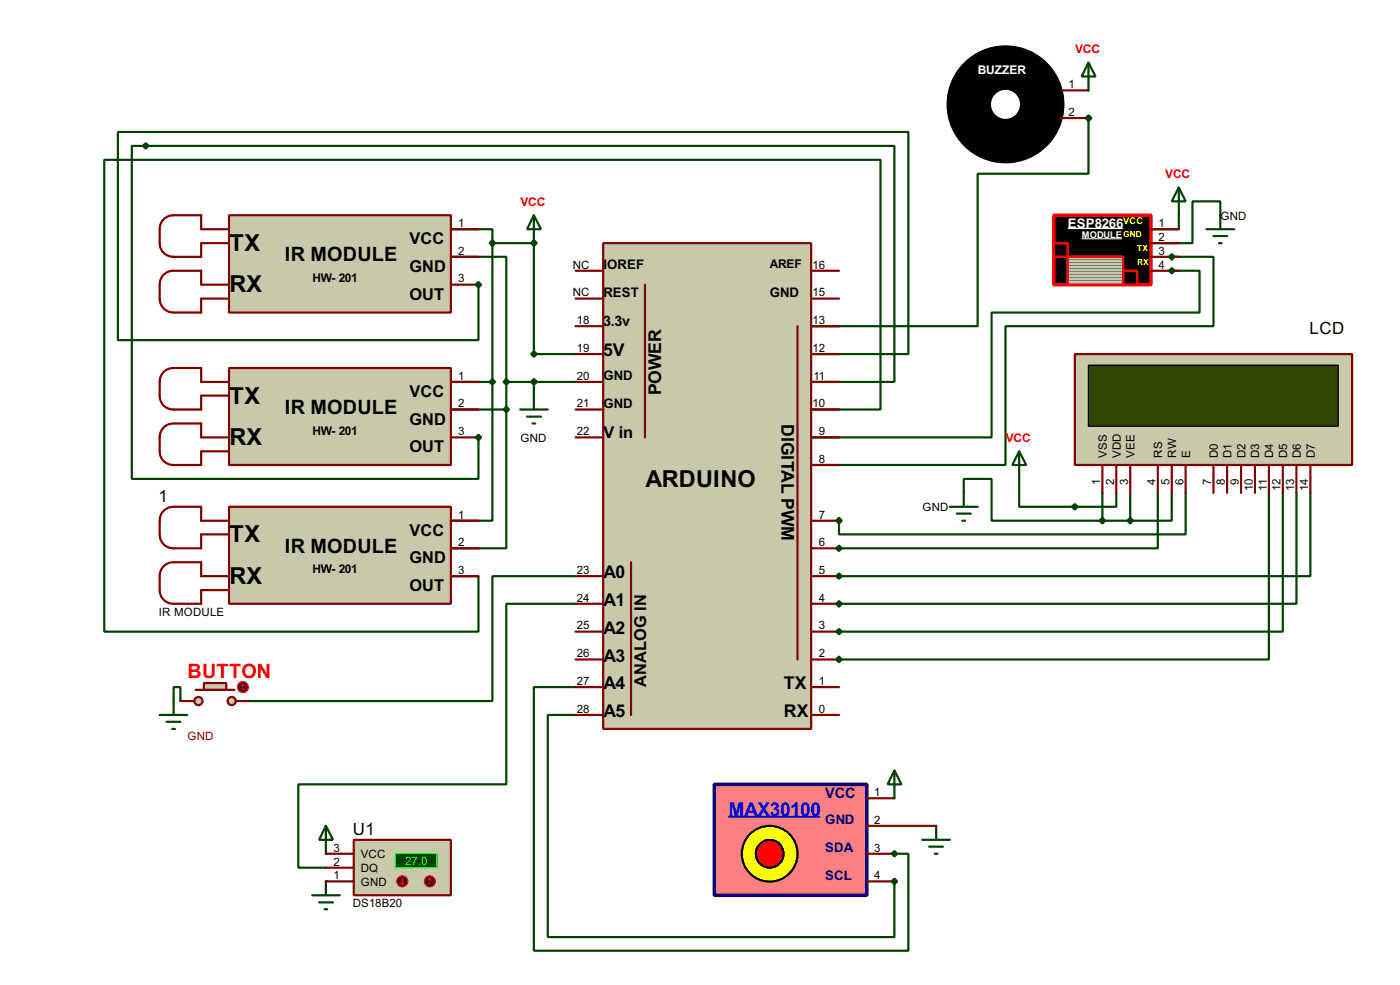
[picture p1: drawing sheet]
<svg xmlns="http://www.w3.org/2000/svg" width="256mm" height="180mm" viewBox="0 0 256 180" stroke-linecap="round" stroke-linejoin="round" font-family="sans-serif">
<g fill="none" stroke="#004000" stroke-width=".4">
<path d="M216 39.4v2.6h-5.1M223.6 39.4v-2.5h-5.1v7.6h-7.6M176.6 90.2v-2.5h5.1v7.6h20.3M186.7 87.7v5.1h17.8v-2.6M202 90.2v5.1M202 95.3h5.1M207.1 90.2v5.1M212.1 90.2v10.2h-58.4M214.7 90.2v5.1h-7.6M217.2 90.2v7.6h-63.5v-2.5M232.5 90.2v30.5h-78.8M235 90.2v25.4h-81.3"/>
<path d="M237.5 90.2v20.3h-83.8M240.1 90.2v15.3h-86.4"/>
</g>
<circle cx="97.8" cy="44.5" r=".2" fill="#004000"/>
<g fill="none" stroke="#004000" stroke-width=".4">
<path d="M199.4 21.6v10.2h-20.3v27.9h-30.5M82.6 47h10.2v22.9M82.6 42h7.6v2.5M87.7 52.1v10.2h-66.1v-38.1h144.8v40.6h-17.8M90.2 44.5h7.6v20.3h7.7M90.2 44.5v25.4M214.7 47h7.6v12.7h-38.1v25.4h-35.6M214.7 49.6h5.1v7.6h-38.1v22.9h-33.1M82.6 69.9h7.6M82.6 75h10.2M90.2 69.9v25.4h-7.6M92.8 75v25.4h-10.2"/>
<path d="M92.8 69.9h12.7M92.8 69.9v5.1M97.8 69.9v2.5M148.6 75h12.7v-45.7h-142.2v86.3h68.6v-10.1h-5.1M148.6 69.9h15.3v-43.2h-139.7v61h63.5v-7.6"/>
</g>
<circle cx="59.7" cy="156.3" r=".2" fill="#004000"/>
<path d="M105.5 105.5h-15.3v22.8h-44.4M105.5 110.5h-12.7v33.1h-38.1v15.2h5" fill="none" stroke="#004000" stroke-width=".4"/>
<circle cx="59.7" cy="161.3" r=".2" fill="#004000"/>
<path d="M31.8 128.3v-2.5h1.3v2.5M105.5 125.8h-7.7v48.2h68.6v-17.7h-2.5M105.5 130.9h-5.1v40.6h63.5v-10.2" fill="none" stroke="#004000" stroke-width=".4"/>
<path d="M110.5 44.5h38.1v88.9h-38.1z" fill="#c8c8aa" stroke="#800000" stroke-width=".4"/>
<g fill="none" stroke="#800000" stroke-width=".4">
<path d="M105.5 59.7h5M105.5 54.7h5M105.5 49.6h5M118.2 52.1v28M146.1 59.7v61M148.6 59.7h5.1M148.6 54.7h5.1M148.6 49.6h5.1M105.5 75h5M105.5 69.9h5M105.5 64.8h5M148.6 75h5.1"/>
<path d="M148.6 69.9h5.1M148.6 64.8h5.1M105.5 80.1h5M148.6 95.3h5.1M148.6 85.1h5.1M148.6 80.1h5.1M105.5 115.6h5M105.5 110.5h5M105.5 105.5h5M115.6 102.9v28M148.6 115.6h5.1M148.6 110.5h5.1"/>
<path d="M148.6 105.5h5.1M148.6 100.4h5.1M105.5 130.9h5M105.5 125.8h5M105.5 120.7h5M148.6 130.9h5.1M148.6 125.8h5.1M148.6 120.7h5.1"/>
</g>
<path d="M196.9 64.8h50.8v20.3h-50.8z" fill="#c8c8aa" stroke="#800000" stroke-width=".4"/>
<path d="M199.4 66.9h45.8v11.1h-45.8z" fill="#324600" stroke="#000" stroke-width=".25"/>
<g fill="none" stroke="#800000" stroke-width=".4">
<path d="M194.4 16.6h5M194.4 21.6h5M202 85.1v5.1M204.5 85.1v5.1M207.1 85.1v5.1M212.1 85.1v5.1M214.7 85.1v5.1M217.2 85.1v5.1M222.3 85.1v5.1M224.8 85.1v5.1M227.4 85.1v5.1M229.9 85.1v5.1"/>
<path d="M232.5 85.1v5.1M235 85.1v5.1M237.5 85.1v5.1M240.1 85.1v5.1"/>
</g>
<g fill="none" stroke="#004000" stroke-width=".4">
<path d="M199.4 11.5l1.3 2.5h-2.5zM199.4 11.5v5.1M97.8 39.4l1.3 2.6h-2.5zM97.8 39.4v5.1M95.3 75h5.1M96.6 76.3h2.5M97.6 77.5h.5M97.8 72.4v2.6M174 92.8h5.1M175.3 94h2.6M176.3 95.3h.5M176.6 90.2v2.6"/>
<path d="M186.7 82.6l1.3 2.5h-2.5zM186.7 82.6v5.1"/>
</g>
<g fill="#004000" stroke="#004000" stroke-width=".4">
<path d="M153.7 120.2l.5 .5-.5 .5-.5-.5z" fill-rule="evenodd"/>
<path d="M153.2 115.6l.5-.5 .5 .5-.5 .5z" fill-rule="evenodd"/>
<path d="M153.2 110.5l.5-.5 .5 .5-.5 .6z" fill-rule="evenodd"/>
<path d="M153.2 105.5l.5-.5 .5 .5-.5 .5z" fill-rule="evenodd"/>
<path d="M153.2 100.4l.5-.5 .5 .5-.5 .5z" fill-rule="evenodd"/>
<path d="M153.7 94.8l.5 .5-.5 .5-.5-.5z" fill-rule="evenodd"/>
<path d="M196.4 92.8l.5-.5 .5 .5-.5 .5z" fill-rule="evenodd"/>
<path d="M202 94.8l.5 .5-.5 .5-.5-.5z" fill-rule="evenodd"/>
<path d="M207.1 94.8l.5 .5-.5 .5-.5-.5z" fill-rule="evenodd"/>
</g>
<circle cx="184.2" cy="19.1" r="10.7" fill="#000" stroke="#000" stroke-width=".2"/>
<circle cx="184.2" cy="19.1" r="2.55" fill="#fff" stroke="#fff" stroke-width=".2"/>
<path d="M42 67.4h40.6v17.7h-40.6z" fill="#c8c8aa" stroke="#800000" stroke-width=".4"/>
<path d="M42 69.9h-5.1v-2.5h-5.1a2.67 2.67 0 0 0-2.5 3.3v.7a2.96 2.96 0 0 0 1.9 3.5l5.7 .1v-2.6h5.1M82.6 75h5.1M82.6 69.9h5.1M42 80.1h-5.1v-2.6h-5.1a2.67 2.67 0 0 0-2.5 3.4v.7a2.92 2.92 0 0 0 1.9 3.4l5.7 .1v-2.5h5.1M82.6 80.1h5.1" fill="none" stroke="#800000" stroke-width=".4"/>
<path d="M193.1 39.4h17.8v12.7h-17.8z" fill="#000" stroke="#f00" stroke-width=".65"/>
<path d="M195.6 41.8h10.2" fill="none" stroke="#fff" stroke-width=".25"/>
<path d="M198.2 43.7h7.4" fill="none" stroke="#fff" stroke-width=".18"/>
<path d="M195.6 47h10.2v5.1h-10.2z" fill-rule="evenodd" fill="#c8c8aa"/>
<path d="M195.6 47h10.2v5.1h-10.2z" fill-rule="evenodd" fill="#000"/>
<path d="M195.6 47h10.2v5.1h-10.2z" fill="none" stroke="#c8c8aa" stroke-width=".4"/>
<path d="M195.6 47h10.2v5.1h-10.2z" fill="none" stroke="#f00" stroke-width=".4"/>
<path d="M193.1 44.5h2.5v2.5h-2.5zM205.8 49.6h2.5v2.5h-2.5z" fill="#000" stroke="#f00" stroke-width=".45"/>
<path d="M210.9 44.5h5.1M210.9 47h5.1M210.9 49.6h5.1M210.9 42h5.1" fill="none" stroke="#800000" stroke-width=".4"/>
<path d="M216 34.3l1.2 2.6h-2.5zM216 34.3v5.1M223.6 39.4v2.6M221 42h5.1M222.3 43.2h2.5M223.3 44.5h.5" fill="none" stroke="#004000" stroke-width=".4"/>
<path d="M42 39.4h40.6v17.8h-40.6z" fill="#c8c8aa" stroke="#800000" stroke-width=".4"/>
<path d="M42 42h-5.1v-2.6h-5.1a2.67 2.67 0 0 0-2.5 3.4v.7a2.92 2.92 0 0 0 1.9 3.4l5.7 .1v-2.5h5.1M42 52.1h-5.1v-2.5h-5.1a2.67 2.67 0 0 0-2.5 3.3v.7a2.97 2.97 0 0 0 1.9 3.5l5.7 .1v-2.5h5.1M82.6 47h5.1M82.6 42h5.1M82.6 52.1h5.1" fill="none" stroke="#800000" stroke-width=".4"/>
<g fill="#004000" stroke="#004000" stroke-width=".4">
<path d="M97.8 44l.6 .5-.6 .5-.5-.5z" fill-rule="evenodd"/>
<path d="M97.8 69.4l.6 .5-.6 .5-.5-.5z" fill-rule="evenodd"/>
<path d="M97.3 64.8l.5-.5 .6 .5-.6 .5z" fill-rule="evenodd"/>
</g>
<path d="M42 92.8h40.6v17.7h-40.6z" fill="#c8c8aa" stroke="#800000" stroke-width=".4"/>
<path d="M42 95.3h-5.1v-2.5h-5.1a2.67 2.67 0 0 0-2.5 3.3v.7a2.96 2.96 0 0 0 1.9 3.5l5.7 .1v-2.6h5.1M82.6 95.3h5.1M42 105.5h-5.1v-2.6h-5.1a2.67 2.67 0 0 0-2.5 3.4v.7a2.92 2.92 0 0 0 1.9 3.4l5.7 .1v-2.5h5.1M82.6 100.4h5.1M82.6 105.5h5.1" fill="none" stroke="#800000" stroke-width=".4"/>
<g fill="#c8c8aa" stroke="#800000" stroke-width=".4">
<circle cx="42.4" cy="128.3" r=".75"/>
<circle cx="36.3" cy="128.3" r=".75"/>
</g>
<path d="M35.9 126.3h7.1" fill="none" stroke="#800000" stroke-width=".4"/>
<path d="M37.4 125h4.1v1.3h-4.1z" fill="#c8c8aa" stroke="#800000" stroke-width=".4"/>
<path d="M33.1 128.3h2.5M43.2 128.3h2.6" fill="none" stroke="#800000" stroke-width=".4"/>
<circle cx="44.5" cy="125.8" r="1" fill="#400000" stroke="#f00" stroke-width=".2"/>
<path d="M44.3 126l.2 .3M44.5 125.3v1M44.5 125.3l-.2 .2M44.5 125.3l.3 .2M44.8 126l-.3 .3" fill="none" stroke="#f00" stroke-width=".2"/>
<g fill="#004000" stroke="#004000" stroke-width=".4">
<path d="M90.2 69.4l.5 .5-.5 .5-.5-.5z" fill-rule="evenodd"/>
<path d="M92.8 69.4l.5 .5-.5 .5-.5-.5z" fill-rule="evenodd"/>
<path d="M90.2 44l.5 .5-.5 .5-.5-.5z" fill-rule="evenodd"/>
<path d="M92.3 75l.5-.5 .5 .5-.5 .5z" fill-rule="evenodd"/>
<path d="M214.2 47l.5-.5 .5 .5-.5 .6z" fill-rule="evenodd"/>
<path d="M214.2 49.6l.5-.5 .5 .5-.5 .5z" fill-rule="evenodd"/>
<path d="M87.2 80.1l.5-.5 .5 .5-.5 .5z" fill-rule="evenodd"/>
<path d="M26.2 26.7l.5-.5 .5 .5-.5 .5z" fill-rule="evenodd"/>
<path d="M87.7 51.6l.5 .5-.5 .5-.5-.5z" fill-rule="evenodd"/>
<path d="M198.9 21.6l.5-.5 .6 .5-.6 .6z" fill-rule="evenodd"/>
</g>
<path d="M130.9 143.6h27.9v20.3h-27.9z" fill="#ff8080" stroke="#000080" stroke-width=".65"/>
<path d="M133.4 149.5h16.9" fill="none" stroke="#00f" stroke-width=".35"/>
<circle cx="141" cy="156.3" r="5.1" fill="#ff0" stroke="#000" stroke-width=".4"/>
<circle cx="141" cy="156.3" r="2.55" fill="#f00" stroke="#000" stroke-width=".4"/>
<path d="M158.8 146.1h5.1M158.8 151.2h5.1M158.8 156.3h5.1M158.8 161.3h5.1" fill="none" stroke="#800000" stroke-width=".4"/>
<path d="M59.7 151.2l1.3 2.5h-2.5zM59.7 151.2v5.1M163.9 141l1.3 2.6h-2.6zM163.9 141v5.1M57.2 163.9h5.1M58.5 165.2h2.5M59.5 166.4h.5M59.7 161.3v2.6" fill="none" stroke="#004000" stroke-width=".4"/>
<path d="M64.8 153.7h17.8v10.2h-17.8z" fill="#c8c8aa" stroke="#800000" stroke-width=".4"/>
<path d="M72.4 156.3h7.7v2.5h-7.7z" fill="#004000" stroke="#0f0" stroke-width=".2"/>
<path d="M59.7 158.8h5.1M59.7 156.3h5.1M59.7 161.3h5.1" fill="none" stroke="#800000" stroke-width=".4"/>
<circle cx="78.7" cy="161.3" r="1" fill="#400000" stroke="#f00" stroke-width=".2"/>
<path d="M78.8 160.8l-.3 .3M78.8 160.8l.2 .3M78.8 160.8v1.1" fill="none" stroke="#f00" stroke-width=".2"/>
<circle cx="73.7" cy="161.3" r="1" fill="#400000" stroke="#f00" stroke-width=".2"/>
<path d="M73.5 161.6l.2 .3M73.7 160.8v1.1M74 161.6l-.3 .3" fill="none" stroke="#f00" stroke-width=".2"/>
<path d="M29.3 130.9h5M30.5 132.1h2.6M31.6 133.4h.5M31.8 128.3v2.6M169 153.7h5M170.2 155h2.6M171.3 156.3h.5M171.5 151.2v2.5" fill="none" stroke="#004000" stroke-width=".4"/>
<g fill="#004000" stroke="#004000" stroke-width=".4">
<path d="M163.4 156.3l.5-.5 .5 .5-.5 .5z" fill-rule="evenodd"/>
<path d="M163.4 161.3l.5-.5 .5 .5-.5 .6z" fill-rule="evenodd"/>
</g>
<path d="M163.9 151.2h7.6" fill="none" stroke="#800000" stroke-width=".4"/>
<g font-size="4.8">
<text x="42" y="45.9">TX</text>
<text x="42" y="53.5">RX</text>
<text x="42" y="73.9">TX</text>
<text x="42" y="81.5">RX</text>
<text x="118.2" y="89.1">ARDUINO</text>
<text x="42" y="99.3">TX</text>
<text x="42" y="106.9">RX</text>
</g>
<g font-size="4.1">
<text x="52.2" y="47.9">IR MODULE</text>
<text x="52.2" y="75.8">IR MODULE</text>
<text x="52.2" y="101.2">IR MODULE</text>
</g>
<text font-size="4.1" fill="#f00" x="34.4" y="124.1">BUTTON</text>
<text font-size="3.9" fill="#00f" x="133.5" y="149.3">MAX30100</text>
<g font-size="3.6">
<text x="110.5" y="65.2">5V</text>
<text x="121.1" y="72.3" transform="rotate(-90 121.1 72.3)">POWER</text>
<text x="143.2" y="77.6" transform="rotate(90 143.2 77.6)">DIGITAL PWM</text>
<text x="110.6" y="105.9">A0</text>
<text x="110.6" y="111">A1</text>
<text x="110.6" y="116">A2</text>
<text x="110.6" y="121.1">A3</text>
<text x="110.6" y="131.3">A5</text>
<text x="110.6" y="126.2">A4</text>
<text x="143.6" y="131.3">RX</text>
<text x="143.6" y="126.2">TX</text>
</g>
<g font-size="3.5">
<text x="239.9" y="61.2">LCD</text>
<text x="29.1" y="92">1</text>
<text x="64.7" y="152.9">U1</text>
</g>
<g font-size="3.4">
<text x="75" y="44.7">VCC</text>
<text x="75" y="49.7">GND</text>
<text x="75" y="54.9">OUT</text>
<text x="75" y="72.7">VCC</text>
<text x="75" y="77.7">GND</text>
<text x="75" y="82.8">OUT</text>
<text x="110.6" y="80.3">V in</text>
<text x="75" y="98.1">VCC</text>
<text x="75" y="103.1">GND</text>
<text x="75" y="108.2">OUT</text>
<text x="118.4" y="125.7" transform="rotate(-90 118.4 125.7)">ANALOG IN</text>
</g>
<text font-size="3" x="110.5" y="59.6">3.3v</text>
<text font-size="3" fill="#000080" x="151.2" y="146">VCC</text>
<text font-size="2.7" fill="#fff" x="195.6" y="41.6">ESP8266</text>
<g font-size="2.7">
<text x="110.5" y="49.3">I</text>
<text x="111.2" y="49.3">OREF</text>
<text x="110.5" y="54.3">REST</text>
<text x="141" y="54.3">GND</text>
<text x="110.5" y="69.6">GND</text>
<text x="110.5" y="74.7">GND</text>
</g>
<g font-size="2.7" fill="#000080">
<text x="151.2" y="150.9">GND</text>
<text x="151.2" y="156">SDA</text>
<text x="151.2" y="161.1">SCL</text>
</g>
<g font-size="2.5" fill="#f00">
<text x="196.9" y="9.7">VCC</text>
<text x="213.4" y="32.6">VCC</text>
<text x="95.3" y="37.7">VCC</text>
<text x="184.2" y="80.8">VCC</text>
</g>
<text font-size="2.5" fill="#fff" x="179.1" y="13.5">BUZZER</text>
<g font-size="2.5">
<text x="57.2" y="51.6">HW- 201</text>
<text x="141" y="49">AREF</text>
<text x="57.2" y="79.6">HW- 201</text>
<text x="57.2" y="105">HW- 201</text>
</g>
<g font-size="2.4">
<text x="195.8" y="16.2">1</text>
<text x="195.8" y="21.2">2</text>
<text x="84" y="41.6">1</text>
<text x="212.3" y="41.6">1</text>
<text x="223.6" y="40.2">GND</text>
<text x="84" y="46.6">2</text>
<text x="212.3" y="44.1">2</text>
<text x="212.3" y="46.6">3</text>
<text x="84" y="51.7">3</text>
<text x="104.9" y="49.2">NC</text>
<text x="148.9" y="49.2">16</text>
<text x="212.3" y="49.2">4</text>
<text x="104.9" y="54.3">NC</text>
<text x="105.7" y="59.3">18</text>
<text x="148.9" y="59.3">13</text>
<text x="148.9" y="54.3">15</text>
<text x="105.7" y="64.4">19</text>
<text x="148.9" y="64.4">12</text>
<text x="84" y="69.5">1</text>
<text x="105.7" y="69.5">20</text>
<text x="149" y="69.5">11</text>
<text x="84" y="74.6">2</text>
<text x="105.7" y="74.6">21</text>
<text x="148.9" y="74.6">10</text>
<text x="84" y="79.7">3</text>
<text x="95.3" y="80.8">GND</text>
<text x="105.7" y="79.7">22</text>
<text x="150" y="79.7">9</text>
<text x="202.8" y="83.8" transform="rotate(-90 202.8 83.8)">VSS</text>
<text x="205.3" y="83.8" transform="rotate(-90 205.3 83.8)">VDD</text>
<text x="207.9" y="83.8" transform="rotate(-90 207.9 83.8)">VEE</text>
<text x="212.9" y="83.8" transform="rotate(-90 212.9 83.8)">RS</text>
<text x="215.5" y="83.8" transform="rotate(-90 215.5 83.8)">RW</text>
<text x="218" y="83.8" transform="rotate(-90 218 83.8)">E</text>
<text x="223.1" y="83.8" transform="rotate(-90 223.1 83.8)">D0</text>
<text x="225.6" y="83.8" transform="rotate(-90 225.6 83.8)">D1</text>
<text x="228.2" y="83.8" transform="rotate(-90 228.2 83.8)">D2</text>
<text x="230.7" y="83.8" transform="rotate(-90 230.7 83.8)">D3</text>
<text x="233.3" y="83.8" transform="rotate(-90 233.3 83.8)">D4</text>
<text x="235.8" y="83.8" transform="rotate(-90 235.8 83.8)">D5</text>
<text x="238.3" y="83.8" transform="rotate(-90 238.3 83.8)">D6</text>
<text x="240.9" y="83.8" transform="rotate(-90 240.9 83.8)">D7</text>
<text x="150" y="84.7">8</text>
<text x="201.6" y="88.8" transform="rotate(-90 201.6 88.8)">1</text>
<text x="204.1" y="88.8" transform="rotate(-90 204.1 88.8)">2</text>
<text x="206.7" y="88.8" transform="rotate(-90 206.7 88.8)">3</text>
<text x="211.7" y="88.8" transform="rotate(-90 211.7 88.8)">4</text>
<text x="214.3" y="88.8" transform="rotate(-90 214.3 88.8)">5</text>
<text x="216.8" y="88.8" transform="rotate(-90 216.8 88.8)">6</text>
<text x="221.9" y="88.8" transform="rotate(-90 221.9 88.8)">7</text>
<text x="224.4" y="88.8" transform="rotate(-90 224.4 88.8)">8</text>
<text x="227" y="88.8" transform="rotate(-90 227 88.8)">9</text>
<text x="229.5" y="90" transform="rotate(-90 229.5 90)">10</text>
<text x="232.1" y="89.8" transform="rotate(-90 232.1 89.8)">11</text>
<text x="234.6" y="90" transform="rotate(-90 234.6 90)">12</text>
<text x="237.1" y="90" transform="rotate(-90 237.1 90)">13</text>
<text x="239.7" y="90" transform="rotate(-90 239.7 90)">14</text>
<text x="84" y="94.9">1</text>
<text x="150" y="94.9">7</text>
<text x="169" y="93.6">GND</text>
<text x="84" y="100">2</text>
<text x="150" y="100">6</text>
<text x="84" y="105.1">3</text>
<text x="105.7" y="105.1">23</text>
<text x="150" y="105.1">5</text>
<text x="29.1" y="112.7">IR MODULE</text>
<text x="105.7" y="110.1">24</text>
<text x="150" y="110.1">4</text>
<text x="105.7" y="115.2">25</text>
<text x="150" y="115.2">3</text>
<text x="105.7" y="125.4">27</text>
<text x="105.7" y="120.3">26</text>
<text x="150" y="125.4">1</text>
<text x="150" y="120.3">2</text>
<text x="105.7" y="130.5">28</text>
<text x="150" y="130.5">0</text>
<text x="160.2" y="145.7">1</text>
<text x="61.1" y="155.9">3</text>
<text x="160.2" y="150.8">2</text>
<text x="160.2" y="155.9">3</text>
<text x="61.1" y="158.4">2</text>
<text x="61.1" y="160.9">1</text>
<text x="66.1" y="159.6">DQ</text>
<text x="66.1" y="157.1">VCC</text>
<text x="160.2" y="160.9">4</text>
<text x="64.6" y="166.1">DS18B20</text>
<text x="66.1" y="162.1">GND</text>
</g>
<text font-size="2.4" fill="#800000" x="34.3" y="135.4">GND</text>
<text font-size="2.4" fill="#0f0" x="74.3" y="158.3">27.0</text>
<text font-size="1.9" fill="#ff0" x="205.8" y="41.1">VCC</text>
<text font-size="1.9" fill="#fff" x="198.2" y="43.6">MODULEGND</text>
<g font-size="1.7" fill="#ff0">
<text x="208.3" y="45.9">TX</text>
<text x="208.3" y="48.5">RX</text>
</g>
</svg>
